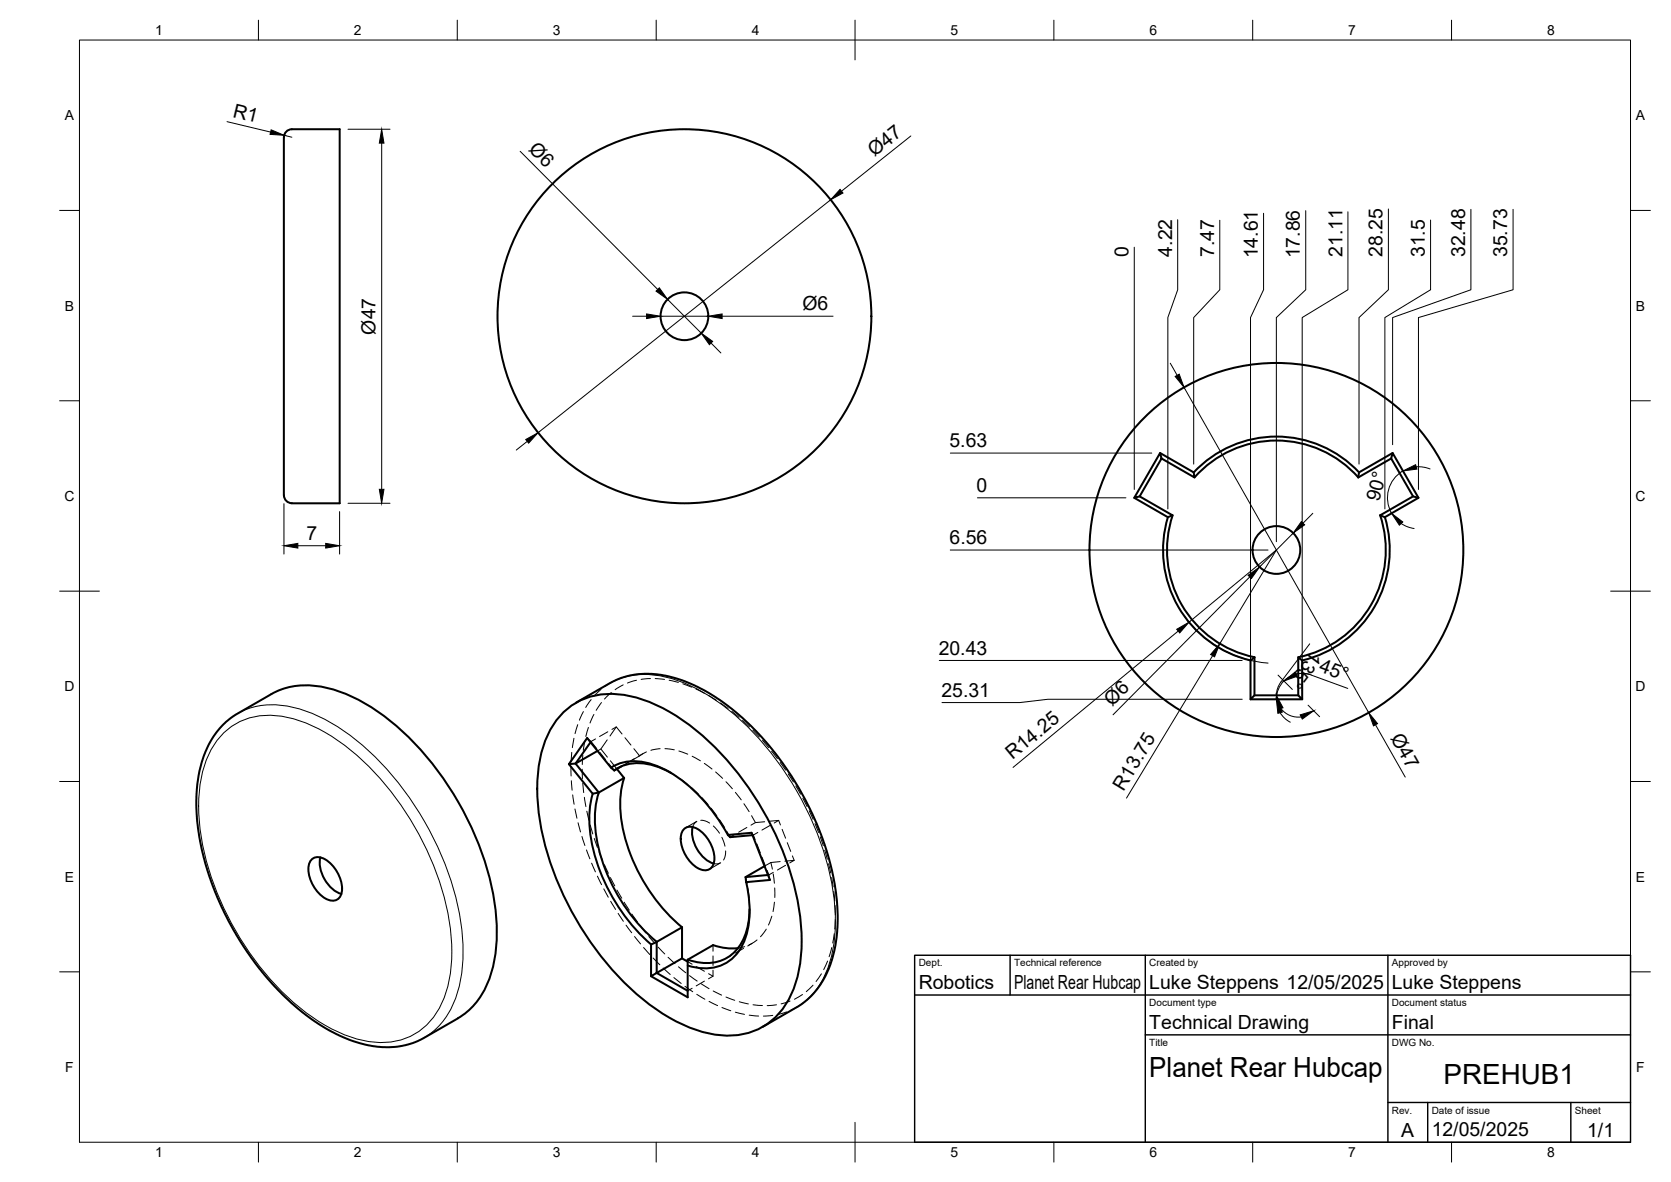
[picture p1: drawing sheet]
<svg xmlns="http://www.w3.org/2000/svg" width="420mm" height="297mm" viewBox="0 0 420 297" stroke-linecap="round" stroke-linejoin="round" font-family="sans-serif">
<!-- layer: Visible -->
<g fill="none" stroke="#000" stroke-width=".51">
<path d="M71.4 34.5v90M73.4 32.5h12v94h-12M73.4 32.5a2 2 0 0 0-2 2M291.7 113.8l.4 1.4-5.5 9.5-1.4 .4zM291.7 113.8l8.4 4.9 .2 1.3-8.2-4.8M300.2 118.7a28.5 28.5 0 0 1 41.5 0M300.4 120a27.5 27.5 0 0 1 41.1 0M341.5 120l8.3-4.8 .4-1.4 6.5 11.3M349.8 115.2l5.5 9.5 1.4 .4-8.5 4.9-1.2-.5M350.2 113.8l-8.5 4.9-.2 1.3M71.4 124.5a2 2 0 0 0 2 2M286.6 124.7l8.2 4.8-1.2 .5-8.4-4.9"/>
<path d="M293.7 130a28.5 28.5 0 0 0 20.7 36M294.8 129.5a27.5 27.5 0 0 0 20.6 35.7M347 129.5a27.5 27.5 0 0 1-20.6 35.7M348.2 130a28.5 28.5 0 0 1-20.8 36M355.3 124.7l-8.3 4.8M142 178.7a18.1 18.1 0 0 1 17.5-3.5 48.1 48.1 0 0 1 21.8 14.2 76.5 76.5 0 0 1 20 41.7 34.5 34.5 0 0 1-3.2 20.5 17.1 17.1 0 0 1-18.9 8.3 43.8 43.8 0 0 1-21.8-12.6 76.8 76.8 0 0 1-22-43.7 34.5 34.5 0 0 1 3.2-20.6l1-1.6zM144.8 176.6l8.5-4.9a21.6 21.6 0 0 1 18.4-.7l3.7 1.6 3.7 2.1 4 2.8 3.6 2.9 4.2 4.1 3.9 4.6 3.3 4.5 2.7 4.4 2.4 4.4 2.2 4.6 1.9 5.2 1.4 4.7 1.1 5.1 .6 4 .2 3.9-.2 5.1a23.8 23.8 0 0 1-8.3 17l-1.5 1-8.8 5M314.4 166l1-.8v9.5l-1 1zM315.4 174.7h11l1 1h-13M326.4 174.7v-9.5l1 .8v9.7M56.3 182l3.1-2.5 8.8-5.1a19.4 19.4 0 0 1 15.1-1.3 48.1 48.1 0 0 1 21 13.7 76.3 76.3 0 0 1 20.4 42.5 34.8 34.8 0 0 1-3.1 19.9 17.4 17.4 0 0 1-6.5 6.7l-8.4 4.9a21.6 21.6 0 0 1-18.4 .7l-3.7-1.6-3.7-2.1-4-2.8-3.6-2.9-3.4-3.3-4-4.6-2.7-3.5-3.7-5.7-2-3.4-2.9-6.1-1.9-5.2-1.4-4.7-1.2-5.1-.5-4-.2-3.9 .2-5.1a25 25 0 0 1 6.7-15.5zM148.5 186.5l-3.8 5.4-1.7 .1 4.6-6.5 6 7.4 .9 .7"/>
<path d="M149 199.5a30.9 30.9 0 0 0 1.9 19.4 47 47 0 0 0 12.8 18.5M150.2 188.7l-5.5 3.2 5.9 7.3-1.6 .3-6-7.5M153.6 192.9a12.5 12.5 0 0 1 12.2-.2 38.9 38.9 0 0 1 17.2 17.1M154.5 193.6a11.8 11.8 0 0 1 11.5-.6l2.8 1.2M155.1 193.2l1.8 2.3-6.3 3.6a29.2 29.2 0 0 0 1.6 19.3 45.1 45.1 0 0 0 12.9 18.3M156.2 192.6l-1.7 1M156.9 195.5a29.2 29.2 0 0 0 1.6 19.3 45.1 45.1 0 0 0 13 18.2M78.5 215.8a3.2 3.2 0 0 1 4 .6 9.1 9.1 0 0 1 3.4 7.8 2.49 2.49 0 0 1-1.5 2.1 2.49 2.49 0 0 1-2.6-.5 9.1 9.1 0 0 1-4.2-8.2l.2-.7zM80.6 215.5a8.6 8.6 0 0 0 5.2 9.1M172.2 208.2a3.2 3.2 0 0 1 3.9 .6 9.1 9.1 0 0 1 3.5 7.7 2.49 2.49 0 0 1-1.6 2.1 2.49 2.49 0 0 1-2.6-.5 9.1 9.1 0 0 1-4.2-8.2l.2-.7zM174.2 207.8a8.6 8.6 0 0 0 5.3 9.2M189.2 209.9l-5.6 .5-.6-.6 6-.5 4.6 11.8-6 .6-.1-1.3"/>
<path d="M192.2 217.7l-4.7 2.7M193.1 219.9l-5.6 .5M163.7 237.3l1.4-.6v7.8l-1.4 .8zM171.5 233v7.8l-6.4 3.7 7.8 4.5M171.5 233l-6.4 3.7M179.3 237.5l-6.4 3.7M179.3 237.5a13.9 13.9 0 0 0 6.3 .8M187.6 221.7a23.4 23.4 0 0 1-1.2 16.4 10.5 10.5 0 0 1-12.1 4.9l-1.4-.4M188.5 228.5a14.5 14.5 0 0 1-4.5 11.4 11.2 11.2 0 0 1-11.1 1.3M171.5 240.8l1.4 .9M172.9 241.2v9.4l-9.2-5.3"/>
<circle cx="172.1" cy="79.5" r="47"/>
<circle cx="172.1" cy="79.5" r="6"/>
<circle cx="320.9" cy="138.2" r="6"/>
<circle cx="320.9" cy="138.2" r="47"/>
</g>
<!-- layer: Visible Narrow -->
<path d="M59.7 179.3a19.4 19.4 0 0 1 15.1-1.3 48.1 48.1 0 0 1 21 13.7 76.3 76.3 0 0 1 20.4 42.5 34.8 34.8 0 0 1-3.1 19.9 17.4 17.4 0 0 1-6.4 6.7M153.4 171.7a19.4 19.4 0 0 1 15.1-1.3 48.1 48.1 0 0 1 20.9 13.7 76.3 76.3 0 0 1 20.4 42.5 34.8 34.8 0 0 1-3.1 19.8 17.4 17.4 0 0 1-6.4 6.8M55.8 184.6a17.1 17.1 0 0 1 17.2-4.2 45.8 45.8 0 0 1 21.2 13.7 73.3 73.3 0 0 1 19.1 39.9 33.9 33.9 0 0 1-2.4 18.5 16.3 16.3 0 0 1-18.2 9.2 39 39 0 0 1-19.4-10.2 73.4 73.4 0 0 1-23.1-43.8 33.9 33.9 0 0 1 2.5-18.5l.9-1.7z" fill="none" stroke="#000" stroke-width=".25"/>
<!-- layer: Hidden Narrow -->
<g fill="none" stroke="#000" stroke-width=".25">
<path d="M146.7 178.8l-1 2.2M148.6 175.8l-1.3 2M149.3 179.5l-.9 2.2M151.1 173.3l-1.7 1.6M151.2 176.6l-1.3 1.9M153.3 171.7l-1.3 .8M153.7 174l-1.7 1.7M156.7 172.1l-2 1.2M160 170.9l-2.2 .7M163.6 170.5l-2.4 .2M164.7 170.5l2.4 .2M168.3 170.9l2.3 .6"/>
<path d="M171.7 171.8l2.2 .9M175 173.2l2.1 1M178.1 174.8l2 1.2M181.1 176.7l2 1.3M184 178.8l1.8 1.5M143.6 192.6v2.4M143.7 196.2l.1 2.4M143.8 189.1l-.2 2.3M144 199.8l.4 2.3M144.3 185.5l-.4 2.4M145.3 182.1l-.7 2.3M146.4 193.3l.1 2.4"/>
<path d="M146.5 189.7l-.1 2.4M146.5 196.8l.3 2.4M147 186.2l-.3 2.4M148 182.8l-.7 2.3M186.7 181l1.7 1.7M189.3 183.5l1.6 1.7M191.7 186.1l1.6 1.8M194 188.8l1.5 1.9M196.2 191.6l1.3 1.9M198.2 194.5l1.3 2M200.1 197.5l1.2 2.1M144.6 203.3l.5 2.3"/>
<path d="M145.4 206.8l.6 2.3M146.3 210.2l.8 2.3M146.9 200.4l.4 2.3M147.5 213.6l.8 2.2M147.6 203.9l.5 2.3M148.4 207.3l.7 2.3M148.8 216.9l.9 2.2M149.4 210.7l.8 2.2M150.6 214l.9 2.2M152 217.3l1 2.2M201.9 200.6l1 2.1M203.5 203.8l.9 2.1"/>
<path d="M204.9 207l.9 2.2M206.2 210.3l.8 2.2M207.4 213.7l.6 2.2M208.3 217.1l.6 2.3M150.2 220.2l1.1 2.1M151.8 223.4l1.2 2.1M153.5 220.5l1.1 2.1M153.5 226.5l1.3 2M155.1 223.7l1.2 2M155.4 229.5l1.3 2M157 226.7l1.2 2M157.4 232.5l1.4 1.9"/>
<path d="M158.9 229.7l1.4 1.9M159.6 235.4l1.5 1.8M161 232.6l1.4 1.8M161.8 238.1l1.6 1.8M163.2 235.4l1.5 1.8M165.5 238l1.7 1.7M209.1 220.5l.4 2.4M209.1 238.1l-.6 2.3M209.7 224l.2 2.4M209.8 234.6l-.4 2.4M210 227.6v2.3M210 231.1l-.1 2.4"/>
<path d="M164.2 240.8l1.7 1.7M166.8 243.3l1.7 1.6M168 240.6l1.7 1.6M169.4 245.7l1.9 1.4M170.6 243l1.8 1.5M172.2 247.9l2 1.3M173.4 245.2l1.9 1.4M175.2 249.9l2 1.2M176.3 247.2l2 1.3M178.3 251.7l2.1 1M179.3 249l2.1 1.1M181.5 253.2l2.2 .8"/>
<path d="M182.5 250.6l2.2 .8M184.9 254.4l2.3 .5M185.9 251.7l2.3 .6M188.4 255.1l2.4 .2M189.3 252.5l2.4 .2M194.3 255.2l-2.4 .1M195.2 252.5l-2.3 .2M197.8 254.3l-2.3 .7M198.6 251.6l-2.2 .7M200.3 253.2l-1.4 .7M201.8 249.9l-2.1 1.2M204.4 247.6l-1.7 1.6"/>
<path d="M206.5 244.7l-1.3 2M208.1 241.5l-1 2.2"/>
</g>
<!-- layer: Hidden -->
<g fill="none" stroke="#000" stroke-width=".25">
<path d="M147.6 185.5l1 .8-.1 .2M149.7 185.7l-1.1 .6 1.4 1.8M150.8 189l1.5 1.9M151.1 188.2l1.6 2.1M152.7 185.9l-1.6 2.3-.9 .5M152.8 183.9l-2.1 1.2M153 191.8l1.5 1.8M153.5 191.2l1.6 2M153.9 183.3l1.1-.6 1.4 1.8M155 182.7l-1.6 2.3M156.4 192.4l-1.1 .7M157.1 185.4l1.5 1.8"/>
<path d="M158 191.6l-1.8 1M159.4 188.2l1.4 1.8M159.5 190.7l-2.1 1.1M161.6 189.4l-1.1 .6M162.5 189l-3.5 2M166 188.2l-2.3 .4M167.2 188.1l2.3 .3M168.4 194.1l.7 .4M168.7 194.3l1.4 .8M170.7 188.7l2.2 .8M171.1 195.7l1.9 1.5M173.9 197.9l1.7 1.7"/>
<path d="M174 190l2.1 1.2M177.1 191.8l1.9 1.5M179.9 194l1.8 1.6M182.5 196.5l1.6 1.7M184.9 199.1l1.5 1.9M175.1 206.5l-.5 .5-.4 .8M175.2 206.4l-2.8 1.6M176.2 206.1l1.1 .2 1.1 .5M176.4 200.4l1.7 1.8M178.8 203.1l1.4 1.9M179.4 207.6l1.5 1.8M180.9 206l1.3 2"/>
<path d="M181 216.9l-.6 .2-.9-.1M181.2 216.8l-2.8 1.6M181.5 210.4l.8 2.2M182.5 213.8l-.1 1.3-.5 1M182.8 209l.8 1.4 1.1-.7M187 202l1.4 2M187.8 207.9l-2.1 1.2M189 205l.9 1.7M189 209.3l.4 .6M189.4 209.9l.5 1.1M189.4 209.9h-.2M190.3 212.1l.9 2.2"/>
<path d="M190.5 209.2l-1.1 .7M191.6 215.4l.8 2.2M192.3 206.5l-2.4 .2-1.1 .7M192.9 218.7l.4 1.2M193.3 219.9h-.2M193.3 219.9l.3 1.2M193.7 207.4l-2.1 1.2M193.8 216.8l.4 1.6M193.8 216.8l-1.6 .9M194.4 219.6l.3 2.4M194.4 219.2l-1.1 .7M194.7 206.8l1.1-.6 .4 1.1"/>
<path d="M195.8 206.2l-2.3 .2M196.2 216.5l-2.4 .3M196.7 208.4l.8 2.2M197.4 216.4l2.3-.2-1.1 .7M197.5 217.5l-2 1.1M198 211.8l.8 2.2M199.2 215.1l.5 1.1M179.3 237.5v1.5M187 238.3l-2.1 1.2M187.2 237.9l-1.7 .4M187.5 220.4l.3 1.7M188 223.3l.3 2.3"/>
<path d="M188.4 226.8l.1 1.7M188.5 228.1v.8M189.1 237.1l-1.1 .6M190.4 236.2l-2.1 1.3M192.7 233.5l-1.5 1.9M194.1 230.2l-.9 2.3M194.7 226.7l-.3 2.4M194.8 223.1v2.4M172.9 241.7l1.1 .6M174 248.4l-1.1 .6M175 242.9l2.1 1.2M177.1 246.6l-2.1 1.2"/>
<path d="M178.2 244.7l1.1 .6-1.1 .7M179.3 240.2v2.4M179.3 243.8v1.5M183.9 240.1l-1.1 .6"/>
</g>
<!-- layer: BORDER -->
<g fill="none" stroke="#000" stroke-width=".25">
<path d="M20 10.1h390v276.9h-390zM65 5.1v5M115 5.1v5M165 5.1v5M215 5.1v10M265 5.1v5M315 5.1v5M365 5.1v5M15 52.9h5M410 52.9h5M15 100.7h5M410 100.7h5"/>
<path d="M15 148.6h10M405 148.6h10M15 196.4h5M410 196.4h5M15 244.2h5M410 244.2h5M65 287v5M115 287v5M165 287v5M215 282.1v9.9M265 287v5M315 287v5"/>
<path d="M365 287v5"/>
</g>
<!-- layer: TITLEBLOCK -->
<path d="M230 240.1h180v46.9h-180zM230 250h180M254 240.1v9.9M288 240.1v46.9M349 240.1v46.9M288 260.1h122M349 277.1h61M359 277.1v9.9M395 277.1v9.9" fill="none" stroke="#000" stroke-width=".36"/>
<!-- layer: FD_Dimensions -->
<g fill="none" stroke="#000" stroke-width=".25">
<path d="M57.1 30.6l11 2.6M71.5 34l1.9 .5M87.5 32.5h10.6M96 36v87M130.8 38l34.6 34.7M229 34.2l-17.4 13.8M208.9 50.2l-73.6 58.5M296.1 55.2v17.6l-2.5 7v48.1M306.7 55.4v17.4l-6.6 7v36.8M317.7 53.6v19.2l-3.3 7v93.8M328.3 52.9v19.9l-7.4 7v56.3M338.9 53.2v19.6l-11.5 7v93.8"/>
<path d="M349.1 52.5v20.3l-7.4 7v36.8M359.7 55.3v17.5l-11.5 7v48.1M369.8 52.6v20.2l-19.6 7v31.9M380.4 52.6v20.2l-23.7 7v43.2M159.1 79.5h3.5M166.1 79.5h12M167.9 75.2l8.4 8.5M181.6 79.5h27.9M285.2 62.1v60.9M178.8 86.2l2.5 2.5M294.3 91.3l1.7 3M297.7 97.4l46.4 81.7"/>
<path d="M132.6 110.9l-2.8 2.2M239 113.9h50.6M352.8 118.3a7.8 7.8 0 0 0-2.9 10.7M356.1 117.3l1.8 .1 1.7 .5M71.4 126.6v12.6M74.9 137.1h7M85.4 128.6v10.6M87.5 126.5h10.6M238.9 138.2h79.9M245.8 125.1h37.3M325.2 134l-8.5 8.5M330.1 129l-2.5 2.5"/>
<path d="M352.3 131.6l1.6 .8 1.7 .4M296.2 158.6l-41.5 34.3M297.7 154.7a28.5 28.5 0 0 0 21.1 11.9M299 156.4l21.9-18.2-14.2 23.6M314.2 145l-34.3 34.6M236.2 166h76.1M304.9 164.8l-21.6 35.8M312.3 175.7h-48.9l-7 .9h-19.5M321.4 169.7l3.6 3.6M321.9 179.1l1.1 1.4 1.4 1M322.1 178a5.5 5.5 0 0 0 5.1 2.2M325.9 169.4l1.7-.2 1.8 .3"/>
<path d="M328.9 177.2l2.9 2.9M329.3 161.8l-7.6 10.1-.6 1.6-.1 1.2M329.7 169.6l9.2 3.4M329.7 169.6a6.5 6.5 0 0 0-8.8 6.1M345.9 182.1l7.4 13.2"/>
</g>
<g fill="#000" stroke="#000" stroke-width=".25">
<path d="M68.2 32.6l3.3 1.4-3.6-.2zM96 32.5l.5 3.5h-1.1zM211.2 47.6l.8 .9-3.1 1.7zM162.6 78.9l3.5 .6-3.5 .6zM165 73.2l.8-.9 2.1 2.9zM178.1 79.5l3.5-.6v1.2zM176.3 83.7l2.9 2.1-.8 .8zM295.5 94.6l1-.6 1.2 3.4zM132.2 110.5l3.1-1.8-2.4 2.7zM352.8 118.3l3.1-1.5 .4 1.1zM71.4 137.1l3.5-.5v1.1zM81.9 136.6l3.5 .5-3.5 .6z"/>
<path d="M95.4 123h1.1l-.5 3.5zM327.2 131.1l.8 .8-2.8 2.1zM349.9 129l2.8 2.2-.8 .8zM295.9 158.1l3.1-1.7-2.4 2.7zM313.8 144.6l2.9-2.1-2 2.9zM306.7 161.8l-1.3 3.3-1-.6zM320.9 175.7l1.5 3.3-1.1 .3zM320.9 174.7l1.7 3.2-1.1 .3zM322.8 171.1l2.8-2.2 .6 1zM326.9 179.6l3.4-1-2.9 2.1zM344.1 179.1l2.3 2.7-1 .6z"/>
</g>
<g font-size="7">
<text x="289" y="270.6">Planet Rear Hubcap</text>
<text x="363" y="272.3">PREHUB1</text>
</g>
<g font-size="4.9">
<text x="58.4" y="29.4" transform="rotate(14 58.4 29.4)">R1</text>
<text x="132.7" y="37.8" transform="rotate(45 132.7 37.8)">Ø6</text>
<text x="219.9" y="39.5" transform="rotate(-38 219.9 39.5)">Ø47</text>
<text x="283.7" y="64.6" transform="rotate(-90 283.7 64.6)">0</text>
<text x="294.7" y="64.5" transform="rotate(-90 294.7 64.5)">4.22</text>
<text x="305.3" y="64.7" transform="rotate(-90 305.3 64.7)">7.47</text>
<text x="316.3" y="64.9" transform="rotate(-90 316.3 64.9)">14.61</text>
<text x="326.9" y="64.9" transform="rotate(-90 326.9 64.9)">17.86</text>
<text x="337.5" y="64.6" transform="rotate(-90 337.5 64.6)">21.11</text>
<text x="347.6" y="64.6" transform="rotate(-90 347.6 64.6)">28.25</text>
<text x="358.2" y="64.6" transform="rotate(-90 358.2 64.6)">31.5</text>
<text x="368.4" y="64.6" transform="rotate(-90 368.4 64.6)">32.48</text>
<text x="379" y="64.6" transform="rotate(-90 379 64.6)">35.73</text>
<text x="201.8" y="77.9">Ø6</text>
<text x="94.4" y="84.1" transform="rotate(-90 94.4 84.1)">Ø47</text>
<text x="238.7" y="112.4">5.63</text>
<text x="245.6" y="123.7">0</text>
<text x="346.8" y="126.2" transform="rotate(-75 346.8 126.2)">90°</text>
<text x="77" y="135.7">7</text>
<text x="238.8" y="136.8">6.56</text>
<text x="236" y="164.5">20.43</text>
<text x="330" y="163.4" transform="rotate(127 330 163.4)">135°</text>
<text x="331.4" y="168.7" transform="rotate(20 331.4 168.7)">45°</text>
<text x="236.7" y="175.1">25.31</text>
<text x="279.6" y="177.7" transform="rotate(-45 279.6 177.7)">Ø6</text>
<text x="349.5" y="185.5" transform="rotate(60 349.5 185.5)">Ø47</text>
<text x="254.6" y="191.1" transform="rotate(-40 254.6 191.1)">R14.25</text>
<text x="282.5" y="199" transform="rotate(-59 282.5 199)">R13.75</text>
<text x="231" y="248.5">Robotics</text>
<text x="255" y="248.5">Planet Rear Hubcap</text>
<text x="289" y="248.5">Luke Steppens 12/05/2025</text>
<text x="350" y="248.5">Luke Steppens</text>
<text x="289" y="258.6">Technical Drawing</text>
<text x="350" y="258.6">Final</text>
<text x="352.3" y="285.7">A</text>
<text x="360" y="285.5">12/05/2025</text>
<text x="399.1" y="285.7">1/1</text>
</g>
<g font-size="3.5">
<text x="39" y="8.8">1</text>
<text x="89" y="8.8">2</text>
<text x="139" y="8.8">3</text>
<text x="189" y="8.8">4</text>
<text x="239" y="8.8">5</text>
<text x="289" y="8.8">6</text>
<text x="339" y="8.8">7</text>
<text x="389" y="8.8">8</text>
<text x="16.3" y="30.2">A</text>
<text x="411.3" y="30.2">A</text>
<text x="16.3" y="78">B</text>
<text x="411.3" y="78">B</text>
<text x="16.2" y="125.9">C</text>
<text x="411.2" y="125.9">C</text>
<text x="16.2" y="173.7">D</text>
<text x="411.2" y="173.7">D</text>
<text x="16.3" y="221.6">E</text>
<text x="411.3" y="221.6">E</text>
<text x="16.4" y="269.4">F</text>
<text x="411.4" y="269.4">F</text>
<text x="39" y="290.8">1</text>
<text x="89" y="290.8">2</text>
<text x="139" y="290.8">3</text>
<text x="189" y="290.8">4</text>
<text x="239" y="290.8">5</text>
<text x="289" y="290.8">6</text>
<text x="339" y="290.8">7</text>
<text x="389" y="290.8">8</text>
</g>
<g font-size="2.5">
<text x="231" y="242.9">Dept.</text>
<text x="255" y="242.9">Technical reference</text>
<text x="289" y="242.9">Created by</text>
<text x="350" y="242.9">Approved by</text>
<text x="289" y="252.8">Document type</text>
<text x="350" y="252.8">Document status</text>
<text x="289" y="262.9">Title</text>
<text x="350" y="262.9">DWG No.</text>
<text x="350" y="279.9">Rev.</text>
<text x="360" y="279.9">Date of issue</text>
<text x="396" y="279.9">Sheet</text>
</g>
</svg>
